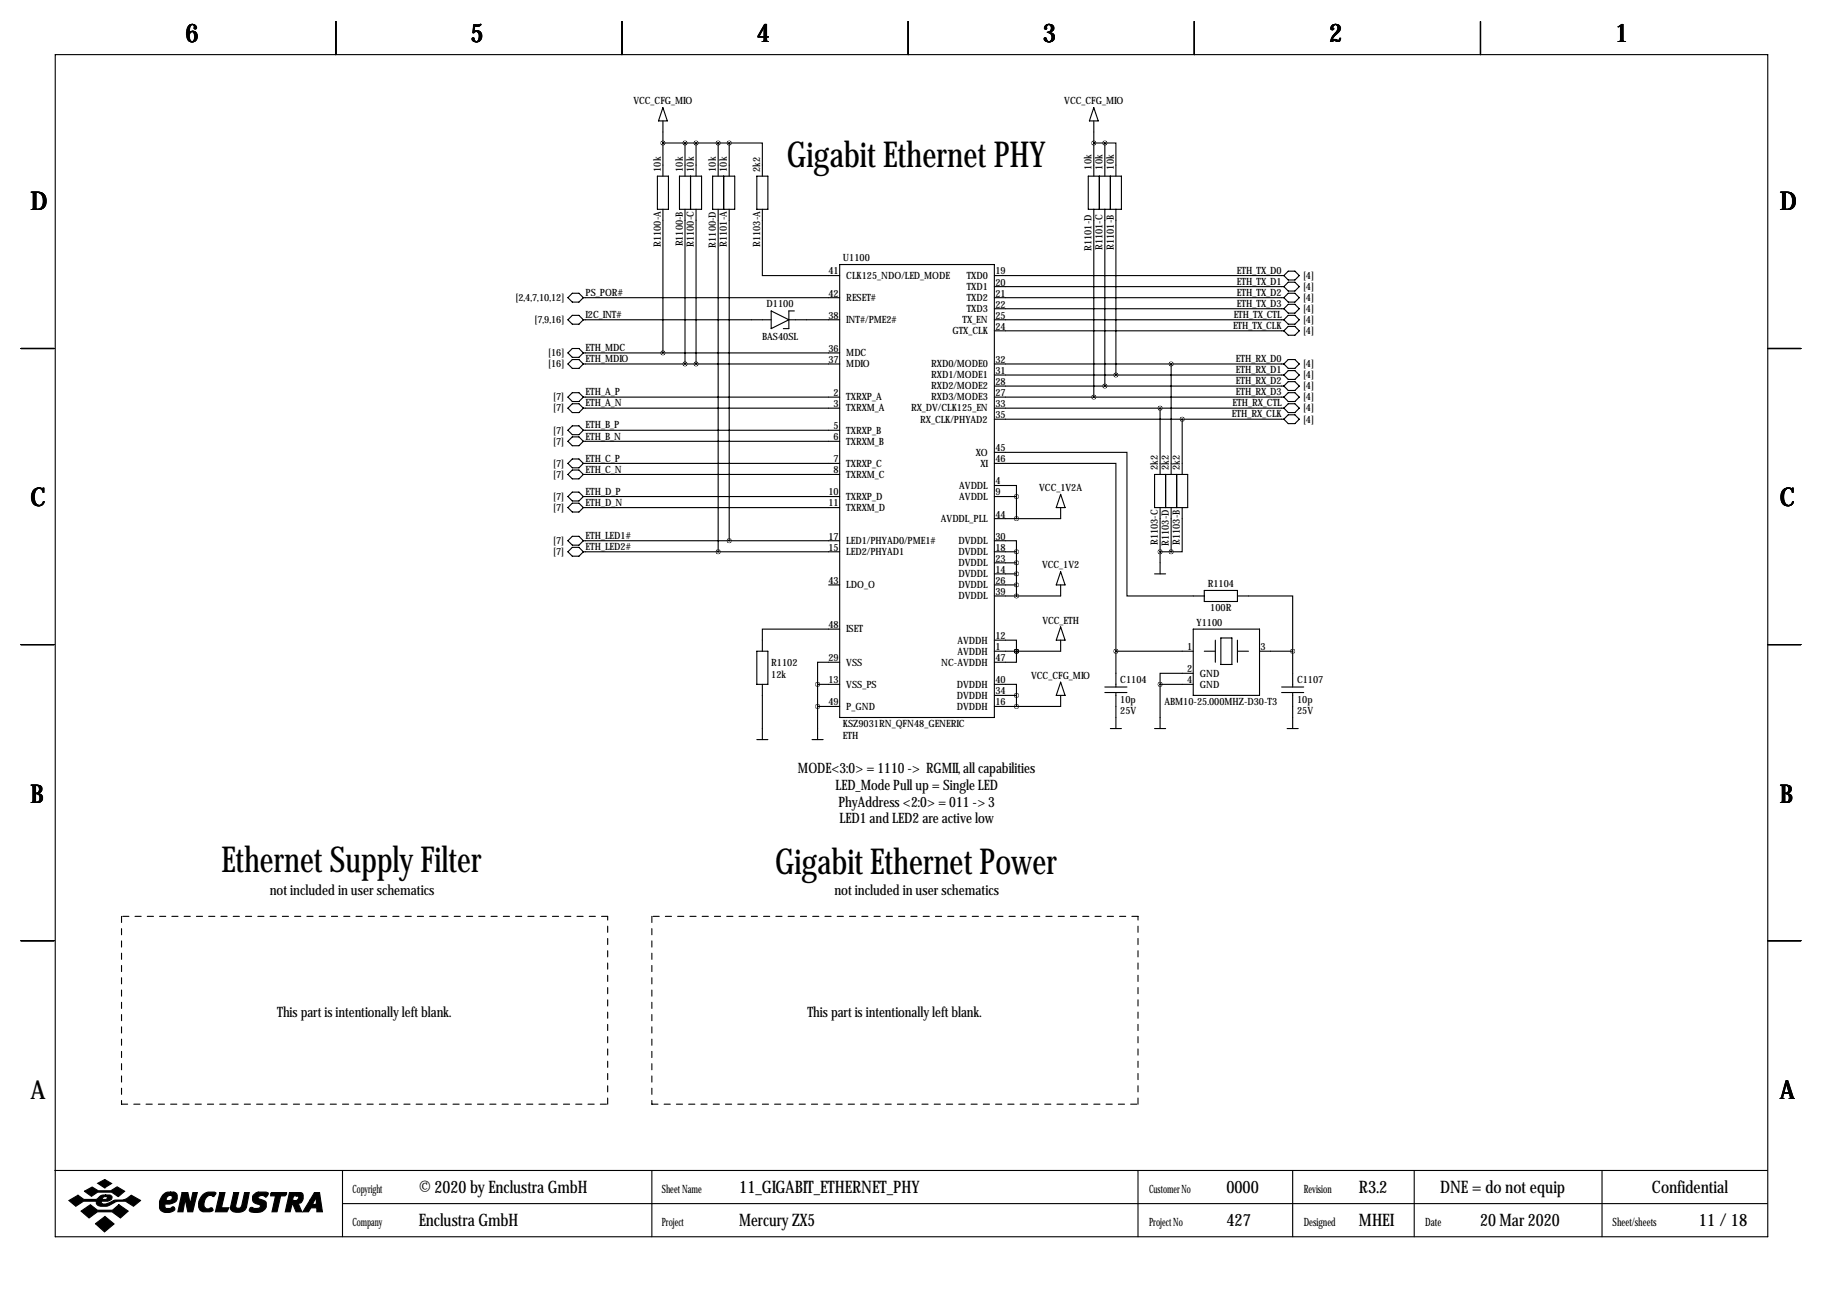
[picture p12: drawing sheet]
<svg xmlns="http://www.w3.org/2000/svg" width="419mm" height="297mm" viewBox="0 0 419 297" stroke-linecap="round" stroke-linejoin="round" font-family="sans-serif">
<g fill="none" stroke="#000" stroke-width=".25">
<path d="M12.7 12.6h393.7v271.7h-393.7zM77.2 4.9v7.7M143 4.9v7.7M208.8 4.9v7.7M274.6 4.9v7.7M340.4 4.9v7.7M152.4 27.8v12.7M152.4 24.8l1 3h-2zM152.4 32.9h15.2M157.5 32.9v7.6M160 32.9v7.6M165.1 32.9v7.6"/>
<path d="M167.6 32.9h7.7v7.6M167.6 32.9v7.6M251.5 27.8v12.7M251.5 24.8l1 3h-2.1zM251.5 32.9h2.5M254 32.9h2.5v7.6M254 32.9v7.6M151.1 40.5h2.6v7.6h-2.6zM152.4 48.1v33M156.2 40.5h5.1v7.6h-5.1zM157.5 48.1v35.6M158.7 40.5v7.6"/>
<path d="M160 48.1v35.6M163.8 40.5h5.1v7.6h-5.1zM165.1 48.1v78.8M166.4 40.5v7.6M167.6 48.1v76.2M174 40.5h2.5v7.6h-2.5zM175.3 48.1v15.3h17.7M250.2 40.5h7.6v7.6h-7.6zM251.5 48.1v43.2M252.7 40.5v7.6M254 48.1v40.7M255.3 40.5v7.6"/>
<path d="M256.5 48.1v38.1M130.6 73.5l1-1h1.5l1 1-1 1h-1.5zM131.6 67.4h1.5l1 1-1 1.1h-1.5l-1-1.1zM134.1 68.4h58.9M134.1 73.5h43.2M177.3 71.5l4.1 2-4.1 2.1zM181.4 73.5h11.6M182.6 71.5h-1.2v4.1h-1.3M193 60.8h35.6v104.2h-35.6zM228.6 63.4h66.5M228.6 68.4h66.5M228.6 73.5h66.5"/>
<path d="M228.6 65.9h66.5M228.6 71h66.5M228.6 76.1h66.5M295.1 68.4l1.1-1h1.5l1 1-1 1.1h-1.5zM296.2 62.3h1.5l1 1.1-1 1h-1.5l-1.1-1zM296.2 64.9h1.5l1 1-1 1h-1.5l-1.1-1zM296.2 70h1.5l1 1-1 1h-1.5l-1.1-1zM296.2 72.5h1.5l1 1-1 1h-1.5l-1.1-1zM296.2 75h1.5l1 1.1-1 1h-1.5l-1.1-1zM4.8 80.1h7.6M130.6 81.1l1-1h1.5l1 1-1 1.1h-1.5zM130.6 83.7l1-1h1.5l1 1-1 1h-1.5z"/>
<path d="M130.6 91.3l1-1h1.5l1 1-1 1h-1.5zM130.6 93.8l1-1h1.5l1 1-1 1.1h-1.5zM130.6 98.9l1-1h1.5l1 1-1 1h-1.5zM134.1 81.1h58.9M134.1 83.7h58.9M134.1 91.3h58.9M134.1 93.8h58.9M134.1 98.9h58.9M228.6 83.7h66.5M228.6 91.3h66.5M228.6 93.8h66.5M228.6 86.2h66.5"/>
<path d="M228.6 88.8h66.5M228.6 96.4h66.5M266.7 93.8v15.3M269.2 83.7v25.4M271.8 96.4v12.7M295.1 83.7l1.1-1h1.5l1 1-1 1h-1.5zM295.1 91.3l1.1-1h1.5l1 1-1 1h-1.5zM295.1 93.8l1.1-1h1.5l1 1-1 1.1h-1.5zM296.2 85.2h1.5l1 1-1 1h-1.5l-1.1-1zM296.2 87.7h1.5l1 1.1-1 1h-1.5l-1.1-1zM296.2 95.4h1.5l1 1-1 1h-1.5l-1.1-1zM406.4 80.1h7.6"/>
<path d="M130.6 101.5l1-1.1h1.5l1 1.1-1 1h-1.5zM130.6 106.5l1-1h1.5l1 1-1 1.1h-1.5zM130.6 109.1l1-1h1.5l1 1-1 1h-1.5zM130.6 114.2l1-1.1h1.5l1 1.1-1 1h-1.5zM130.6 116.7l1-1h1.5l1 1-1 1h-1.5zM134.1 101.5h58.9M134.1 106.5h58.9M134.1 109.1h58.9M134.1 114.2h58.9M134.1 116.7h58.9M228.6 104h30.5v33h17.8M228.6 106.5h27.9v43.2"/>
<path d="M228.6 111.6h5.1v2.6M228.6 114.2h5.1M233.7 114.2v5M243.8 113.7l1.1 3h-2.1zM243.8 116.7v2.5h-15.2M265.4 109.1h7.6v7.6h-7.6zM266.7 116.7v15.2M268 109.1v7.6M269.2 116.7v10.2M270.5 109.1v7.6M271.8 116.7v10.2h-2.6M130.6 124.3l1-1h1.5l1 1-1 1h-1.5z"/>
<path d="M130.6 126.9l1-1.1h1.5l1 1.1-1 1h-1.5zM134.1 124.3h58.9M134.1 126.9h58.9M190.5 134.5h2.5M228.6 124.3h5.1v2.6M228.6 126.9h5.1M228.6 134.5h5.1M228.6 129.4h5.1M228.6 131.9h5.1M233.7 126.9v10.1M243.8 131.4l1.1 3.1h-2.1zM243.8 134.5v2.5h-15.2"/>
<path d="M265.4 131.9h2.6M266.7 126.9h2.5M276.9 135.7h7.6v2.6h-7.6zM284.5 137h12.7v12.7M4.8 148.2h7.6M174 149.7h2.5v7.6h-2.5zM175.3 157.3v12.7M188 157.3h5M188 157.3v12.7M193 152.3h-5v5M193 144.6h-17.7v5.1M228.6 157.3h5.1v2.6"/>
<path d="M228.6 147.2h5.1v2.5M228.6 159.9h5.1M233.7 149.7h.1M233.7 149.7v2.6h-5.1M233.7 159.9v2.5M243.8 159.9v2.5h-15.2M243.8 144.1l1.1 3.1h-2.1zM243.8 147.2v2.5h-15.2M243.8 156.8l1.1 3.1h-2.1zM254 157.9h5.1M254 159.2h5.1M256.5 149.7h17.8"/>
<path d="M256.5 149.7v8.2M256.5 159.2v8.3M266.7 157.3h7.6M266.7 157.3v10.2M274.3 154.8h-7.6v2.5M274.3 144.6h15.3v15.3h-15.3zM276.9 149.7h2.5M279.4 147.2v5.1M280.7 146.7h2.5v6.1h-2.5zM284.5 149.7h2.5M284.5 147.2v5.1M289.6 149.7h7.6"/>
<path d="M294.6 157.9h5.1M294.6 159.2h5.1M297.2 149.7v8.2M297.2 159.2v8.3M406.4 148.2h7.6M174 170h2.5M186.7 170h2.5M188 162.4h5M255.3 167.5h2.5M265.4 167.5h2.6M295.9 167.5h2.5M4.8 216.3h7.6"/>
<path d="M406.4 216.3h7.6M12.6 269.1h393.7M78.7 269.1v15.2M78.7 276.7h327.6M149.9 269.1v15.2M261.6 269.1v15.2M297.2 269.1v15.2M325.1 269.1v15.2M368.3 269.1v15.2"/>
</g>
<g fill="#000" stroke="#000" stroke-width=".25">
<path d="M15.8 276l2.1-1.2 1.4 1h2.8l.3-.2a1.77 1.77 0 0 1 1.9-.9v.4l-.6 .2-.2 .5h.9l.3-.6-.4-.1v-.4h.9a.59 .59 0 0 1 .6 .7l-.2 .4-.8 .4h-1.4l-.1 .1 .1 .4a3.2 3.2 0 0 0 2.7-.7l.3-.1a4 4 0 0 0 3.8-1.1l2.1 1.2-1.6 1.3a4 4 0 0 0-5.5-.2 2.66 2.66 0 0 1-2.9-.2l-.1-.7h-3l-1.8 1.1zM19.4 273.9l1.8-1 1.4 .9h2.9l1.4-.9 1.8 1-1.5 1.2-1.5-1h-3.2l-1.5 .9zM22.5 272l1.6-.8 1.6 .9-1.6 1zM18.6 278.4l2.2-1.4 1.6 1.2h3.5l1.4-1.2 2.2 1.4-1.8 1.6-1.9-1.4h-3.4l-1.9 1.4zM37.4 274.7a1.75 1.75 0 0 1 1.8-.6v.7a.82 .82 0 0 0-.8 1.2h.6a.6 .6 0 0 0 .6-.5 .6 .6 0 0 0-.4-.7v-.7h.8l.5 .3a1.61 1.61 0 0 1 0 1.7 1.61 1.61 0 0 1-1.5 .7h-1v.9l.2 .1h.9l.7-.4 .4 .4a1.06 1.06 0 0 1-1.3 1 1.82 1.82 0 0 1-2.2-1.1 3.5 3.5 0 0 1 .7-3zM41.9 274.2h1.3l.5 2.6 .6-2.6h1.1l-1.1 4.4h-1.1l-.6-2.9-.5 2.9h-1.2zM46.7 274.6a2.78 2.78 0 0 1 2.9-.4l-.4 .9a1.32 1.32 0 0 0-2.1 .8l-.2 .8a.98 .98 0 0 0 1.1 1.2 .55 .55 0 0 1 .6-.2 .55 .55 0 0 1 .4 .6l-.7 .3-1.8-.1a1.79 1.79 0 0 1-.8-2.3zM50.5 274.2h1.2l-.8 3.5h1.7l-.4 .9h-2.7zM53.7 274.2h1.2l-.7 3.1a.73 .73 0 0 0 .7 .5 .73 .73 0 0 0 .7-.6l.6-3h1.1l-.7 3.4a2.28 2.28 0 0 1-3.6 .4v-.4zM58.3 274.7l.8-.6h2.1l.5 .2v.2l-.6 .7a.96 .96 0 0 0-1-.4 .96 .96 0 0 0-.8 .6l1.7 .8a1.71 1.71 0 0 1-.1 1.8 1.71 1.71 0 0 1-1.7 .8l-1.4-.2a.51 .51 0 0 1-.4-.7 .51 .51 0 0 1 .8-.2l1 .1a.52 .52 0 0 0 .6-.2 .52 .52 0 0 0-.2-.7 1.39 1.39 0 0 1-1.4-.6 1.39 1.39 0 0 1 .1-1.6zM62.2 274.4l.2-.2h3.5l-.1 .4-.3 .3h-1l-.8 3.7h-1.2l.8-3.7h-1.1zM66.5 274.2h1.7v.7h-.7l-.2 1.1h.9l.3-.3a.44 .44 0 0 0 .1-.5 .44 .44 0 0 0-.4-.3v-.7h1l.3 .2 .2 .3v.9a1.03 1.03 0 0 1-1.2 1l.9 2h-1.3l-.8-1.8h-.1l-.5 1.8h-1.1z"/>
<path d="M72.3 274.2h1.2l.6 4.4h-1.3v-.9h-1.3l-.6 .9h-1.3l1.7-2.7h1l-.4 .8 .2 .2h.4l.2-.2v-1.5l-.4 .7h-1zM21.9 281.3l2.2-1.6 2.1 1.7-2.2 1.8z"/>
</g>
<path d="M27.9 210.7v43.2M139.7 210.7h-111.8M149.9 210.7v43.2M261.6 210.7h-111.7M27.9 253.9h111.8M139.7 253.9v-43.2M149.9 253.9h111.7M261.6 253.9v-43.2" fill="none" stroke="#000" stroke-width=".25" stroke-dasharray="1.4 1.4"/>
<path d="M187.9 157.3a.05 .05 0 0 0 .1 0 .05 .05 0 0 0-.1 0zM187.9 162.4a.05 .05 0 0 0 .1 0 .05 .05 0 0 0-.1 0zM233.6 134.5a.05 .05 0 0 0 .1 0 .05 .05 0 0 0-.1 0zM233.6 131.9a.05 .05 0 0 0 .1 0 .05 .05 0 0 0-.1 0zM233.6 129.4a.05 .05 0 0 0 .1 0 .05 .05 0 0 0-.1 0zM233.6 126.9a.05 .05 0 0 0 .1 0 .05 .05 0 0 0-.1 0zM233.6 149.7a.05 .05 0 0 0 .1 0 .05 .05 0 0 0-.1 0zM233.6 114.2a.05 .05 0 0 0 .1 0 .05 .05 0 0 0-.1 0zM233.6 159.9a.05 .05 0 0 0 .1 0 .05 .05 0 0 0-.1 0zM233.6 137a.05 .05 0 0 0 .1 0 .05 .05 0 0 0-.1 0zM233.6 119.2a.05 .05 0 0 0 .1 0 .05 .05 0 0 0-.1 0zM233.6 162.4a.05 .05 0 0 0 .1 0 .05 .05 0 0 0-.1 0zM233.6 149.7a.05 .05 0 0 0 .1 0 .05 .05 0 0 0-.1 0zM269.2 126.9a.05 .05 0 0 0 .1 0 .05 .05 0 0 0-.1 0zM167.6 124.3a.05 .05 0 0 0 .1 0 .05 .05 0 0 0-.1 0zM167.6 32.9a.05 .05 0 0 0 .1 0 .05 .05 0 0 0-.1 0zM251.4 32.9a.05 .05 0 0 0 .1 0 .05 .05 0 0 0-.1 0zM157.4 83.7a.05 .05 0 0 0 .1 0 .05 .05 0 0 0-.1 0zM160 83.7a.05 .05 0 0 0 .1 0 .05 .05 0 0 0-.1 0zM160 32.9a.05 .05 0 0 0 .1 0 .05 .05 0 0 0-.1 0zM157.4 32.9a.05 .05 0 0 0 .1 0 .05 .05 0 0 0-.1 0zM256.5 149.7a.05 .05 0 0 0 .1 0 .05 .05 0 0 0-.1 0zM297.1 149.7a.05 .05 0 0 0 .1 0 .05 .05 0 0 0-.1 0zM269.2 83.7a.05 .05 0 0 0 .1 0 .05 .05 0 0 0-.1 0zM271.7 96.4a.05 .05 0 0 0 .1 0 .05 .05 0 0 0-.1 0zM251.4 91.3a.05 .05 0 0 0 .1 0 .05 .05 0 0 0-.1 0zM256.5 86.2a.05 .05 0 0 0 .1 0 .05 .05 0 0 0-.1 0z" fill="#000" stroke="#000" stroke-width="1"/>
<g font-size="8.2">
<text x="180.9" y="38.4">Gigabit Ethernet PHY</text>
<text x="50.9" y="200.4">Ethernet Supply Filter</text>
<text x="178.2" y="200.9">Gigabit Ethernet Power</text>
</g>
<g font-size="5.9">
<text x="42.7" y="9.8">6</text>
<text x="108.2" y="9.8">5</text>
<text x="174" y="9.8">4</text>
<text x="239.8" y="9.8">3</text>
<text x="305.6" y="9.8">2</text>
<text x="371.3" y="9.8">1</text>
<text x="7" y="48.4">D</text>
<text x="409.2" y="48.4">D</text>
<text x="7" y="116.4">C</text>
<text x="409.2" y="116.4">C</text>
<text x="7" y="184.5">B</text>
<text x="409.2" y="184.5">B</text>
<text x="7" y="252.6">A</text>
<text x="409.2" y="252.6">A</text>
</g>
<g font-size="4">
<text x="96.3" y="274.2">© 2020 by Enclustra GmbH</text>
<text x="169.9" y="274.2">11_GIGABIT_ETHERNET_PHY</text>
<text x="281.9" y="274.2">0000</text>
<text x="312.4" y="274.2">R3.2</text>
<text x="331.1" y="274.2">DNE = do not equip</text>
<text x="379.8" y="274.2">Confidential</text>
<text x="96.3" y="281.8">Enclustra GmbH</text>
<text x="169.9" y="281.8">Mercury ZX5</text>
<text x="281.9" y="281.8">427</text>
<text x="312.4" y="281.8">MHEI</text>
<text x="340.3" y="281.8">20 Mar 2020</text>
<text x="390.6" y="281.8">11 / 18</text>
</g>
<g font-size="3.3">
<text x="183.4" y="177.8">MODE&lt;3:0&gt; = 1110 -&gt; RGMII, all capabilities</text>
<text x="192.1" y="181.6">LED_Mode Pull up = Single LED</text>
<text x="192.7" y="185.4">PhyAddress &lt;2:0&gt; = 011 -&gt; 3</text>
<text x="193" y="189.2">LED1 and LED2 are active low</text>
<text x="62" y="205.8">not included in user schematics</text>
<text x="191.8" y="205.8">not included in user schematics</text>
<text x="63.7" y="233.8">This part is intentionally left blank.</text>
<text x="185.6" y="233.8">This part is intentionally left blank.</text>
</g>
<g font-size="2.6">
<text x="81" y="274.2">Copyright</text>
<text x="152.1" y="274.2">Sheet Name</text>
<text x="264.2" y="274.2">Customer No</text>
<text x="299.7" y="274.2">Revision</text>
<text x="81" y="281.8">Company</text>
<text x="152.1" y="281.8">Project</text>
<text x="264.2" y="281.8">Project No</text>
<text x="299.7" y="281.8">Designed</text>
<text x="327.7" y="281.8">Date</text>
<text x="370.7" y="281.8">Sheet/sheets</text>
</g>
<g font-size="2.3">
<text x="145.6" y="24">VCC_CFG_MIO</text>
<text x="244.7" y="24">VCC_CFG_MIO</text>
<text x="151.9" y="39.5" transform="rotate(-90 151.9 39.5)">10k</text>
<text x="157" y="39.5" transform="rotate(-90 157 39.5)">10k</text>
<text x="159.5" y="39.5" transform="rotate(-90 159.5 39.5)">10k</text>
<text x="164.6" y="39.5" transform="rotate(-90 164.6 39.5)">10k</text>
<text x="167.1" y="39.5" transform="rotate(-90 167.1 39.5)">10k</text>
<text x="174.8" y="39.5" transform="rotate(-90 174.8 39.5)">2k2</text>
<text x="251" y="39" transform="rotate(-90 251 39)">10k</text>
<text x="253.5" y="39" transform="rotate(-90 253.5 39)">10k</text>
<text x="256" y="39" transform="rotate(-90 256 39)">10k</text>
<text x="151.9" y="56.8" transform="rotate(-90 151.9 56.8)">R1100-A</text>
<text x="157" y="56.7" transform="rotate(-90 157 56.7)">R1100-B</text>
<text x="159.5" y="56.8" transform="rotate(-90 159.5 56.8)">R1100-C</text>
<text x="164.6" y="56.9" transform="rotate(-90 164.6 56.9)">R1100-D</text>
<text x="167.1" y="56.8" transform="rotate(-90 167.1 56.8)">R1101-A</text>
<text x="174.8" y="56.8" transform="rotate(-90 174.8 56.8)">R1103-A</text>
<text x="251" y="57.7" transform="rotate(-90 251 57.7)">R1101-D</text>
<text x="253.5" y="57.5" transform="rotate(-90 253.5 57.5)">R1101-C</text>
<text x="256" y="57.4" transform="rotate(-90 256 57.4)">R1101-B</text>
<text x="190.4" y="63.1">41</text>
<text x="193.8" y="60.1">U1100</text>
<text x="194.6" y="64.1">CLK125_NDO/LED_MODE</text>
<text x="222.2" y="64.1">TXD0</text>
<text x="228.9" y="63.1">19</text>
<text x="228.9" y="65.6">20</text>
<text x="284.4" y="63">ETH_TX_D0</text>
<text x="284.4" y="65.5">ETH_TX_D1</text>
<text x="299.6" y="64.1">[4]</text>
<text x="118.5" y="69.2">[2,4,7,10,12]</text>
<text x="134.6" y="68">PS_POR#</text>
<text x="176.3" y="70.5">D1100</text>
<text x="190.4" y="68.2">42</text>
<text x="194.6" y="69.2">RESET#</text>
<text x="222.2" y="66.7">TXD1</text>
<text x="222.2" y="69.2">TXD2</text>
<text x="222.2" y="71.7">TXD3</text>
<text x="228.9" y="68.2">21</text>
<text x="228.9" y="70.7">22</text>
<text x="284.4" y="68">ETH_TX_D2</text>
<text x="284.4" y="70.6">ETH_TX_D3</text>
<text x="299.6" y="66.7">[4]</text>
<text x="299.6" y="69.2">[4]</text>
<text x="299.6" y="71.7">[4]</text>
<text x="122.9" y="74.3">[7,9,16]</text>
<text x="134.6" y="73.1">I2C_INT#</text>
<text x="190.4" y="73.3">38</text>
<text x="194.6" y="74.3">INT#/PME2#</text>
<text x="218.9" y="76.8">GTX_CLK</text>
<text x="221.3" y="74.3">TX_EN</text>
<text x="228.9" y="73.3">25</text>
<text x="228.9" y="75.8">24</text>
<text x="283.5" y="75.7">ETH_TX_CLK</text>
<text x="283.6" y="73.1">ETH_TX_CTL</text>
<text x="299.6" y="74.3">[4]</text>
<text x="299.6" y="76.8">[4]</text>
<text x="126" y="81.9">[16]</text>
<text x="134.6" y="80.7">ETH_MDC</text>
<text x="134.6" y="83.3">ETH_MDIO</text>
<text x="175.2" y="78.1">BAS40SL</text>
<text x="190.4" y="80.9">36</text>
<text x="190.4" y="83.4">37</text>
<text x="194.6" y="81.9">MDC</text>
<text x="228.9" y="83.4">32</text>
<text x="284.1" y="83.3">ETH_RX_D0</text>
<text x="126" y="84.4">[16]</text>
<text x="194.6" y="84.4">MDIO</text>
<text x="214.1" y="84.4">RXD0/MODE0</text>
<text x="214.1" y="87">RXD1/MODE1</text>
<text x="214.1" y="89.5">RXD2/MODE2</text>
<text x="228.9" y="86">31</text>
<text x="228.9" y="88.5">28</text>
<text x="284.1" y="85.8">ETH_RX_D1</text>
<text x="284.1" y="88.4">ETH_RX_D2</text>
<text x="299.6" y="84.4">[4]</text>
<text x="299.6" y="87">[4]</text>
<text x="299.6" y="89.5">[4]</text>
<text x="127.2" y="92.1">[7]</text>
<text x="127.2" y="94.6">[7]</text>
<text x="134.6" y="90.9">ETH_A_P</text>
<text x="134.6" y="93.4">ETH_A_N</text>
<text x="191.6" y="91">2</text>
<text x="191.6" y="93.6">3</text>
<text x="194.6" y="92.1">TXRXP_A</text>
<text x="194.6" y="94.6">TXRXM_A</text>
<text x="209.4" y="94.6">RX_DV/CLK125_EN</text>
<text x="214.1" y="92.1">RXD3/MODE3</text>
<text x="228.9" y="91">27</text>
<text x="228.9" y="93.6">33</text>
<text x="283.2" y="96">ETH_RX_CLK</text>
<text x="283.4" y="93.4">ETH_RX_CTL</text>
<text x="284.1" y="90.9">ETH_RX_D3</text>
<text x="299.6" y="92.1">[4]</text>
<text x="299.6" y="94.6">[4]</text>
<text x="127.2" y="99.7">[7]</text>
<text x="134.6" y="98.5">ETH_B_P</text>
<text x="134.6" y="101.1">ETH_B_N</text>
<text x="191.6" y="98.7">5</text>
<text x="191.6" y="101.2">6</text>
<text x="194.6" y="99.7">TXRXP_B</text>
<text x="211.5" y="97.1">RX_CLK/PHYAD2</text>
<text x="228.9" y="96.1">35</text>
<text x="299.6" y="97.1">[4]</text>
<text x="127.2" y="102.2">[7]</text>
<text x="127.2" y="107.3">[7]</text>
<text x="134.6" y="106.1">ETH_C_P</text>
<text x="191.6" y="106.3">7</text>
<text x="194.6" y="102.2">TXRXM_B</text>
<text x="194.6" y="107.3">TXRXP_C</text>
<text x="224.3" y="104.8">XO</text>
<text x="225.4" y="107.3">XI</text>
<text x="228.9" y="103.7">45</text>
<text x="228.9" y="106.3">46</text>
<text x="127.2" y="109.8">[7]</text>
<text x="134.6" y="108.7">ETH_C_N</text>
<text x="134.6" y="113.8">ETH_D_P</text>
<text x="190.4" y="113.9">10</text>
<text x="191.6" y="108.8">8</text>
<text x="194.6" y="109.8">TXRXM_C</text>
<text x="220.5" y="112.4">AVDDL</text>
<text x="228.9" y="111.4">4</text>
<text x="228.9" y="113.9">9</text>
<text x="238.9" y="112.9">VCC_1V2A</text>
<text x="266.2" y="108.1" transform="rotate(-90 266.2 108.1)">2k2</text>
<text x="268.7" y="108.1" transform="rotate(-90 268.7 108.1)">2k2</text>
<text x="271.3" y="108.1" transform="rotate(-90 271.3 108.1)">2k2</text>
<text x="127.2" y="114.9">[7]</text>
<text x="127.2" y="117.5">[7]</text>
<text x="134.6" y="116.3">ETH_D_N</text>
<text x="190.4" y="116.4">11</text>
<text x="194.6" y="114.9">TXRXP_D</text>
<text x="194.6" y="117.5">TXRXM_D</text>
<text x="220.5" y="114.9">AVDDL</text>
<text x="228.9" y="119">44</text>
<text x="127.2" y="125.1">[7]</text>
<text x="134.6" y="123.9">ETH_LED1#</text>
<text x="190.4" y="124.1">17</text>
<text x="194.6" y="125.1">LED1/PHYAD0/PME1#</text>
<text x="216.3" y="120">AVDDL_PLL</text>
<text x="220.4" y="125.1">DVDDL</text>
<text x="228.9" y="124.1">30</text>
<text x="266.2" y="125.3" transform="rotate(-90 266.2 125.3)">R1103-C</text>
<text x="268.7" y="125.5" transform="rotate(-90 268.7 125.5)">R1103-D</text>
<text x="271.3" y="125.2" transform="rotate(-90 271.3 125.2)">R1103-B</text>
<text x="127.2" y="127.6">[7]</text>
<text x="134.6" y="126.5">ETH_LED2#</text>
<text x="190.4" y="126.6">15</text>
<text x="194.6" y="127.6">LED2/PHYAD1</text>
<text x="220.4" y="127.6">DVDDL</text>
<text x="220.4" y="130.2">DVDDL</text>
<text x="228.9" y="126.6">18</text>
<text x="228.9" y="129.1">23</text>
<text x="228.9" y="131.7">14</text>
<text x="239.6" y="130.7">VCC_1V2</text>
<text x="190.4" y="134.2">43</text>
<text x="194.6" y="135.2">LDO_O</text>
<text x="220.4" y="132.7">DVDDL</text>
<text x="220.4" y="135.2">DVDDL</text>
<text x="220.4" y="137.8">DVDDL</text>
<text x="228.9" y="134.2">26</text>
<text x="228.9" y="136.8">39</text>
<text x="277.6" y="135">R1104</text>
<text x="239.6" y="143.4">VCC_ETH</text>
<text x="275.1" y="143.9">Y1100</text>
<text x="278.2" y="140.6">100R</text>
<text x="190.4" y="144.4">48</text>
<text x="194.6" y="145.4">ISET</text>
<text x="220.1" y="147.9">AVDDH</text>
<text x="228.9" y="146.9">12</text>
<text x="228.9" y="149.5">1</text>
<text x="272.9" y="149.5">1</text>
<text x="289.8" y="149.5">3</text>
<text x="177.3" y="153">R1102</text>
<text x="177.3" y="155.8">12k</text>
<text x="190.4" y="152">29</text>
<text x="194.6" y="153">VSS</text>
<text x="216.4" y="153">NC-AVDDH</text>
<text x="220.1" y="150.5">AVDDH</text>
<text x="228.9" y="152">47</text>
<text x="272.9" y="154.5">2</text>
<text x="275.8" y="155.6">GND</text>
<text x="190.4" y="157.1">13</text>
<text x="194.6" y="158.1">VSS_PS</text>
<text x="220" y="158.1">DVDDH</text>
<text x="220" y="160.6">DVDDH</text>
<text x="228.9" y="157.1">40</text>
<text x="228.9" y="159.6">34</text>
<text x="237.1" y="156.1">VCC_CFG_MIO</text>
<text x="257.6" y="157.1">C1104</text>
<text x="257.6" y="161.7">10p</text>
<text x="272.9" y="157.1">4</text>
<text x="275.8" y="158.1">GND</text>
<text x="298.2" y="157.1">C1107</text>
<text x="298.2" y="161.7">10p</text>
<text x="190.4" y="162.2">49</text>
<text x="193.8" y="167.3">KSZ9031RN_QFN48_GENERIC</text>
<text x="194.6" y="163.2">P_GND</text>
<text x="220" y="163.2">DVDDH</text>
<text x="228.9" y="162.2">16</text>
<text x="257.6" y="164.2">25V</text>
<text x="267.7" y="162.2">ABM10-25.000MHZ-D30-T3</text>
<text x="298.2" y="164.2">25V</text>
<text x="193.8" y="169.8">ETH</text>
</g>
</svg>
